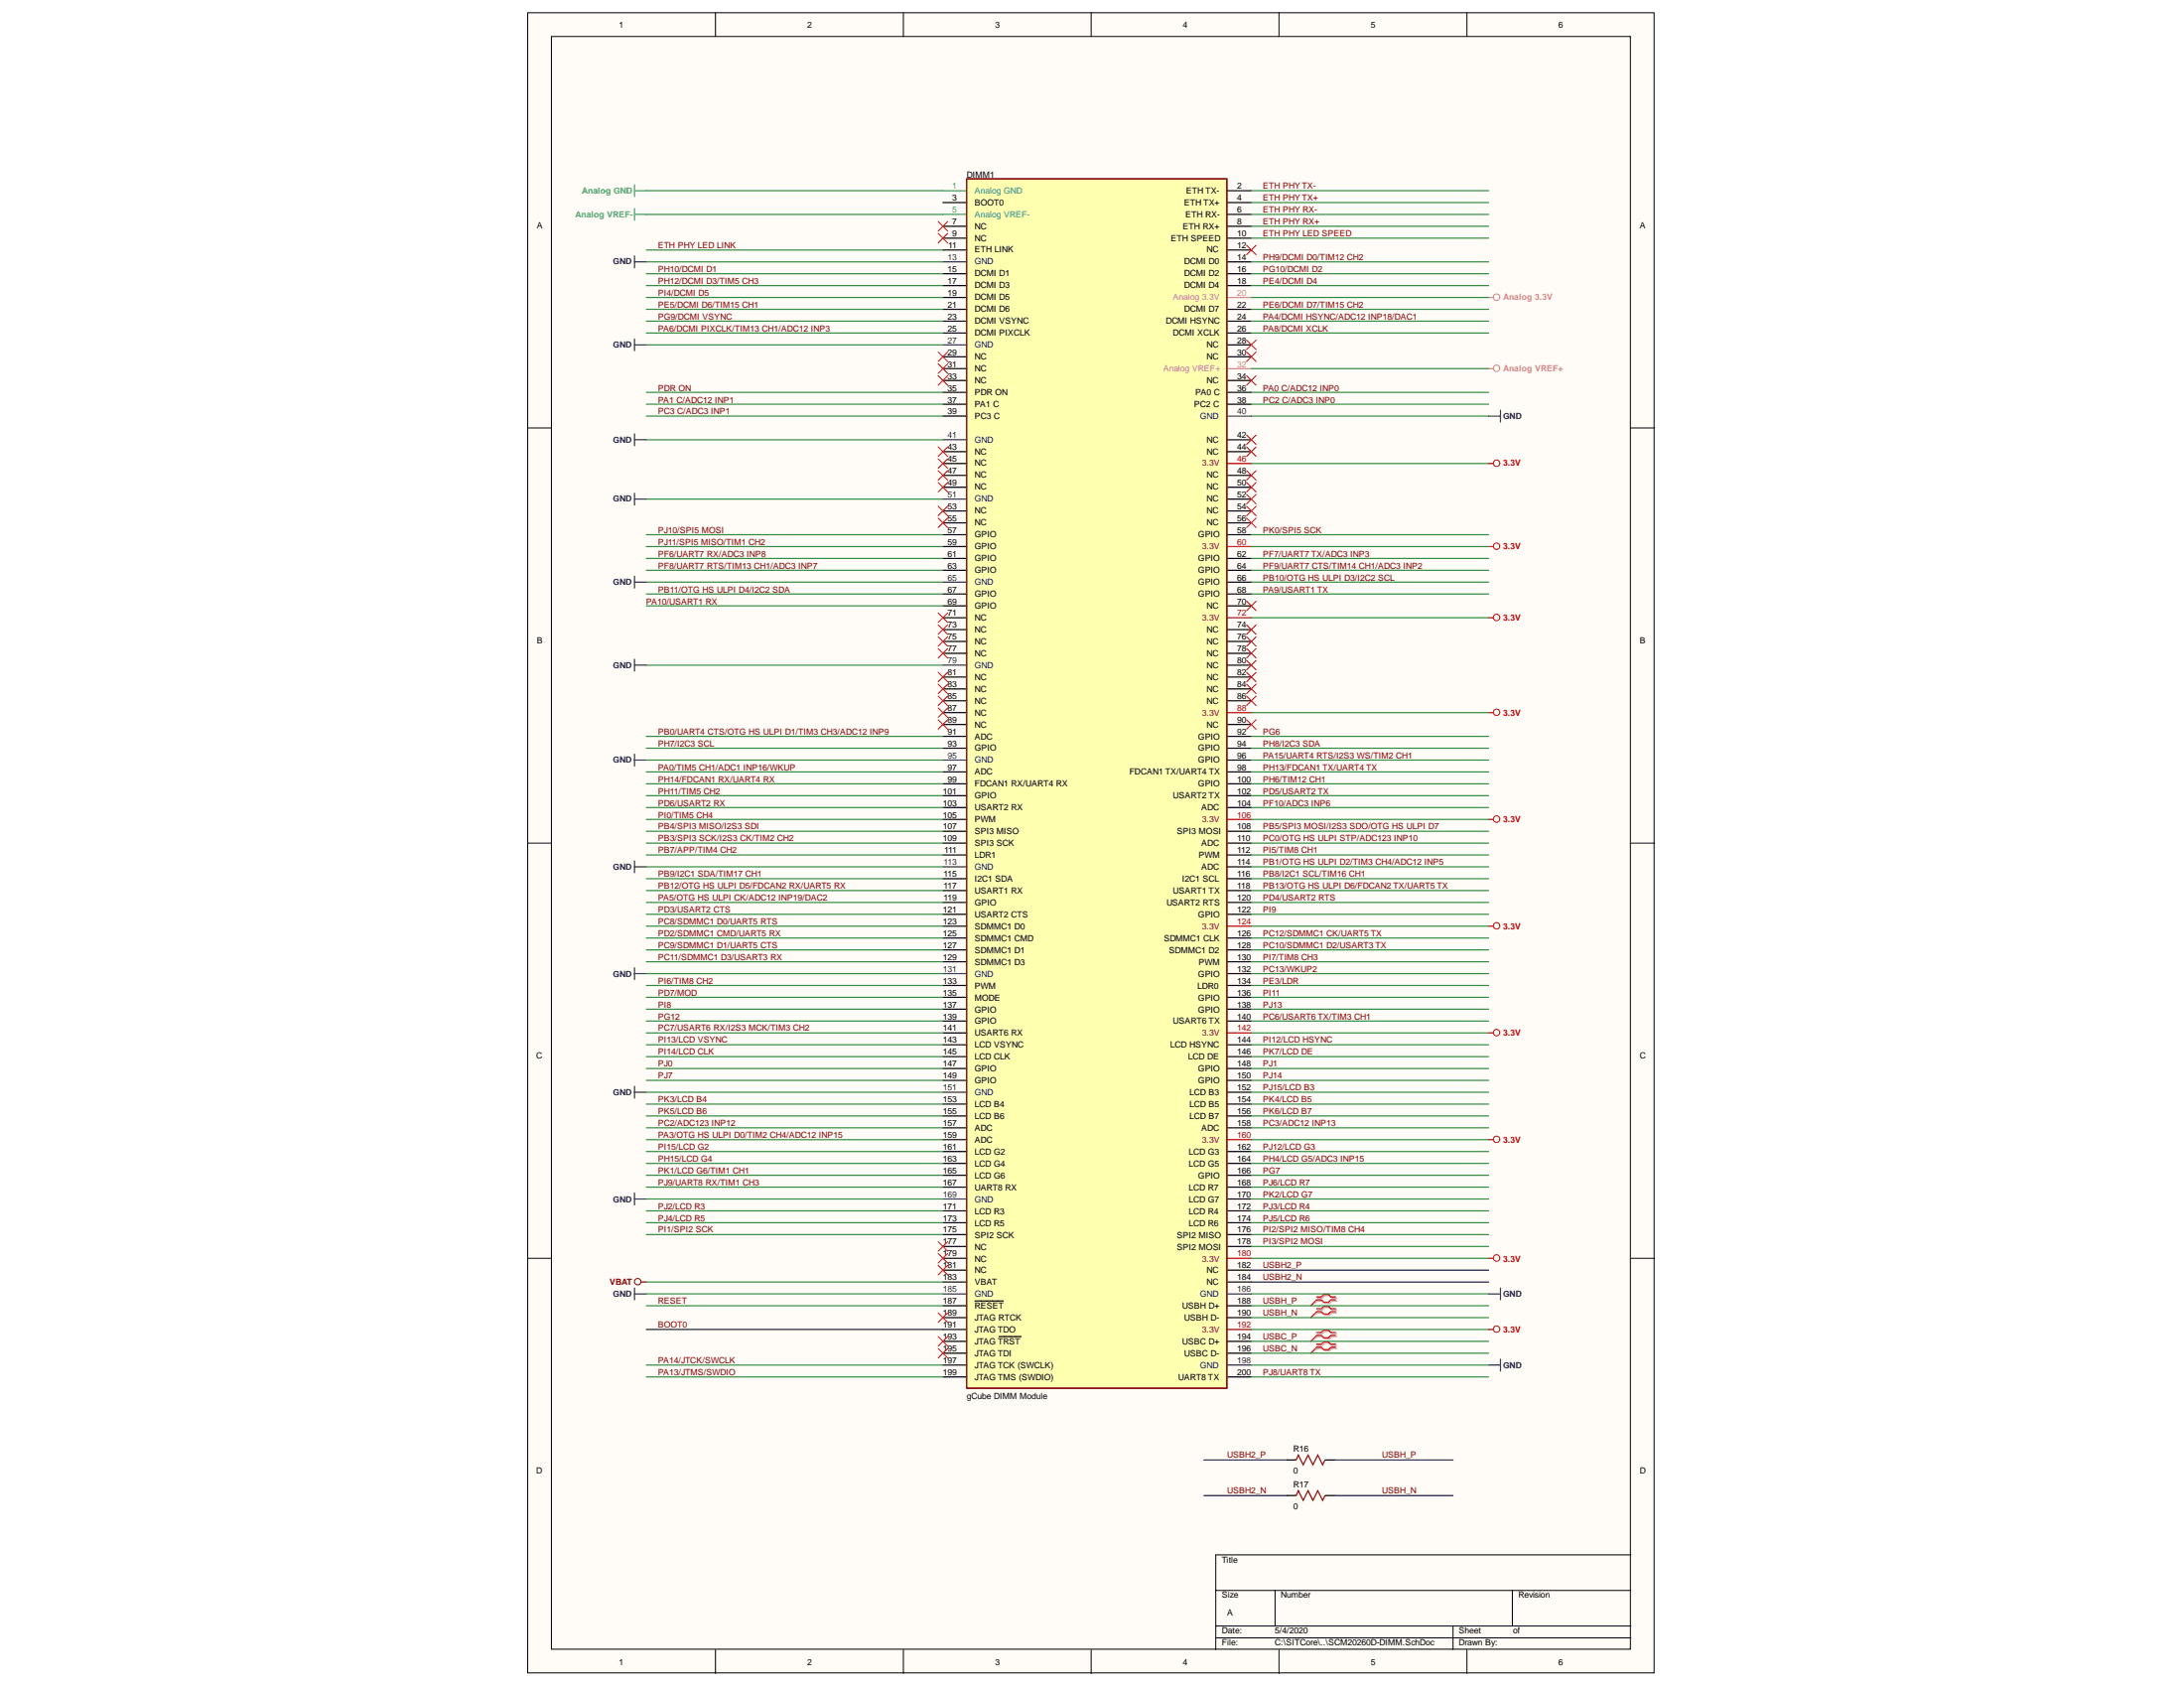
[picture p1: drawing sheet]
<svg xmlns="http://www.w3.org/2000/svg" width="279mm" height="216mm" viewBox="0 0 279 216" stroke-linecap="round" stroke-linejoin="round" font-family="sans-serif">
<g fill="#fffcf8" stroke="#000" stroke-width=".13">
<path d="M67.5 1.6h144.1v212.4h-144.1z"/>
<path d="M70.5 4.7h138.1v206.2h-138.1z"/>
</g>
<g fill="none" stroke="#000" stroke-width=".13">
<path d="M91.5 1.6v3.1M115.6 1.6v3.1M139.6 1.6v3.1M163.6 1.6v3.1M187.7 1.6v3.1M67.5 54.7h3M208.7 54.7h3M67.5 107.8h3M208.7 107.8h3M67.5 160.9h3M208.7 160.9h3M208.7 198.9h-53.2v12.1"/>
<path d="M91.5 211v3M115.6 211v3M139.6 211v3M155.5 203.4h53.2M155.5 208h53.2M155.5 209.5h53.2M163.1 203.4v4.6M163.6 211v3M185.9 208v3M187.7 211v3M193.5 203.4v4.6"/>
</g>
<path d="M123.7 22.9h33.3v154.7h-33.3z" fill="#ffffb0" stroke="#800000" stroke-width=".13"/>
<path d="M81.2 24.4h1.5M81.2 27.4h1.5M81.2 23.6v1.5M81.2 26.7v1.5M120.6 24.4h3.1M120.6 27.4h3.1" fill="none" stroke="#009cca" stroke-width=".15"/>
<g fill="none" stroke="#000" stroke-width=".15">
<path d="M120.6 25.9h3.1M120.6 28.9h3.1M120.6 30.5h3.1M120.6 32h3.1M120.6 35h3.1M120.6 36.5h3.1M120.6 38h3.1M120.6 39.6h3.1M157.1 24.4h3M157.1 25.9h3M157.1 27.4h3M157.1 28.9h3"/>
<path d="M157.1 30.5h3M157.1 32h3M157.1 33.5h3M157.1 35h3M157.1 36.5h3M157.1 39.6h3M120.6 41.1h3.1M120.6 42.6h3.1M120.6 45.6h3.1M120.6 47.1h3.1M120.6 48.7h3.1M120.6 50.2h3.1"/>
<path d="M120.6 51.7h3.1M120.6 53.2h3.1M120.6 57.8h3.1M120.6 59.3h3.1M157.1 41.1h3M157.1 42.6h3M157.1 44.1h3M157.1 45.6h3M157.1 48.7h3M157.1 50.2h3M157.1 51.7h3M157.1 56.3h3"/>
<path d="M157.1 57.8h3M120.6 60.8h3.1M120.6 62.3h3.1M120.6 65.4h3.1M120.6 66.9h3.1M120.6 68.4h3.1M120.6 69.9h3.1M120.6 71.4h3.1M120.6 72.9h3.1M120.6 76h3.1M120.6 77.5h3.1M120.6 79h3.1"/>
<path d="M157.1 60.8h3M157.1 62.3h3M157.1 63.8h3M157.1 65.4h3M157.1 66.9h3M157.1 68.4h3M157.1 71.4h3M157.1 72.9h3M157.1 74.5h3M157.1 76h3M157.1 77.5h3M120.6 80.5h3.1"/>
<path d="M120.6 82h3.1M120.6 83.6h3.1M120.6 86.6h3.1M120.6 88.1h3.1M120.6 89.6h3.1M120.6 91.1h3.1M120.6 92.7h3.1M120.6 94.2h3.1M120.6 95.7h3.1M120.6 98.7h3.1M157.1 80.5h3M157.1 82h3"/>
<path d="M157.1 83.6h3M157.1 85.1h3M157.1 86.6h3M157.1 88.1h3M157.1 89.6h3M157.1 92.7h3M157.1 94.2h3M157.1 95.7h3M157.1 97.2h3M157.1 98.7h3M120.6 100.3h3.1M120.6 101.8h3.1"/>
<path d="M120.6 103.3h3.1M120.6 104.8h3.1M120.6 106.3h3.1M120.6 107.8h3.1M120.6 109.4h3.1M120.6 112.4h3.1M120.6 113.9h3.1M120.6 115.4h3.1M120.6 116.9h3.1M120.6 118.5h3.1M120.6 120h3.1M157.1 100.3h3"/>
<path d="M157.1 101.8h3M157.1 103.3h3M157.1 106.3h3M157.1 107.8h3M157.1 109.4h3M157.1 110.9h3M157.1 112.4h3M157.1 113.9h3M157.1 115.4h3M157.1 116.9h3M157.1 120h3M120.6 121.5h3.1"/>
<path d="M120.6 123h3.1M120.6 126h3.1M120.6 127.6h3.1M120.6 129.1h3.1M120.6 130.6h3.1M120.6 132.1h3.1M120.6 133.6h3.1M120.6 135.1h3.1M120.6 136.7h3.1M120.6 138.2h3.1M157.1 121.5h3M157.1 123h3"/>
<path d="M157.1 124.5h3M157.1 126h3M157.1 127.6h3M157.1 129.1h3M157.1 130.6h3M157.1 133.6h3M157.1 135.1h3M157.1 136.7h3M157.1 138.2h3M157.1 139.7h3M120.6 141.2h3.1M120.6 142.7h3.1"/>
<path d="M120.6 144.3h3.1M120.6 145.8h3.1M120.6 147.3h3.1M120.6 148.8h3.1M120.6 150.3h3.1M120.6 151.8h3.1M120.6 154.9h3.1M120.6 156.4h3.1M120.6 157.9h3.1M120.6 159.4h3.1M157.1 141.2h3M157.1 142.7h3"/>
<path d="M157.1 144.3h3M157.1 147.3h3M157.1 148.8h3M157.1 150.3h3M157.1 151.8h3M157.1 153.4h3M157.1 154.9h3M157.1 156.4h3M157.1 157.9h3M157.1 159.4h3M120.6 160.9h3.1M120.6 162.5h3.1"/>
<path d="M120.6 164h3.1M120.6 167h3.1M120.6 168.5h3.1M120.6 170h3.1M120.6 171.6h3.1M120.6 173.1h3.1M120.6 174.6h3.1M120.6 176.1h3.1M124.7 166.4h3.7M127.8 171h2.8M157.1 162.5h3M157.1 164h3"/>
<path d="M157.1 167h3M157.1 168.5h3M157.1 171.6h3M157.1 173.1h3M157.1 176.1h3M164.6 186.7h1.1M164.6 191.3h1.1M169.6 186.7h1.1M169.6 191.3h1.1"/>
</g>
<g fill="none" stroke="#0000bf" stroke-width=".15">
<path d="M81.2 33.5h1.5M81.2 32.7v1.6M120.6 33.5h3.1M81.2 44.1h1.5M81.2 56.3h1.5M81.2 43.4v1.5M81.2 55.5v1.5M120.6 44.1h3.1M120.6 56.3h3.1M157.1 53.2h3M190.4 53.2h1.6M192 52.5v1.5"/>
<path d="M81.2 63.8h1.5M81.2 74.5h1.5M81.2 63.1v1.5M81.2 73.7v1.5M120.6 63.8h3.1M120.6 74.5h3.1M81.2 85.1h1.5M81.2 97.2h1.5M81.2 84.3v1.5M81.2 96.5v1.5M120.6 85.1h3.1M120.6 97.2h3.1"/>
<path d="M81.2 110.9h1.5M81.2 110.1v1.5M120.6 110.9h3.1M81.2 124.5h1.5M81.2 139.7h1.5M81.2 123.8v1.5M81.2 138.9v1.6M120.6 124.5h3.1M120.6 139.7h3.1M81.2 153.4h1.5M81.2 152.6v1.5M120.6 153.4h3.1"/>
<path d="M81.2 165.5h1.5M81.2 164.7v1.6M120.6 165.5h3.1M157.1 165.5h3M157.1 174.6h3M190.4 165.5h1.6M190.4 174.6h1.6M192 164.7v1.6M192 173.8v1.6"/>
</g>
<path d="M157.1 38h3M190.4 38h.6M157.1 47.1h3M190.4 47.1h.6" fill="none" stroke="#e85dac" stroke-width=".15"/>
<g fill="none" stroke="#bf0000" stroke-width=".15">
<path d="M157.1 59.3h3M190.4 59.3h.6M157.1 69.9h3M157.1 79h3M190.4 69.9h.6M190.4 79h.6M157.1 91.1h3M190.4 91.1h.6M157.1 104.8h3M157.1 118.5h3M190.4 104.8h.6M190.4 118.5h.6"/>
<path d="M157.1 132.1h3M190.4 132.1h.6M157.1 145.8h3M190.4 145.8h.6M157.1 160.9h3M157.1 170h3M190.4 160.9h.6M190.4 170h.6"/>
</g>
<path d="M123.7 22.9h33.3v154.7h-33.3zM82.1 164h.6" fill="none" stroke="#800000" stroke-width=".15"/>
<g fill="none" stroke="#f00" stroke-width=".13">
<path d="M120 28.3l1.2 1.2M120 29.9l1.2 1.2M121.2 28.3l-1.2 1.2M121.2 29.9l-1.2 1.2M159.5 31.4l1.2 1.2M160.7 31.4l-1.2 1.2M120 57.2l1.2 1.2M120 58.7l1.2 1.2M120 48.1l1.2 1.2M120 45l1.2 1.2M120 46.5l1.2 1.3M121.2 57.2l-1.2 1.2"/>
<path d="M121.2 58.7l-1.2 1.2M121.2 48.1l-1.2 1.2M121.2 45l-1.2 1.2M121.2 46.5l-1.2 1.3M159.5 45l1.2 1.2M159.5 48.1l1.2 1.2M159.5 43.5l1.2 1.2M159.5 55.6l1.2 1.3M159.5 57.2l1.2 1.2M160.7 43.5l-1.2 1.2M160.7 45l-1.2 1.2M160.7 48.1l-1.2 1.2"/>
<path d="M160.7 55.6l-1.2 1.3M160.7 57.2l-1.2 1.2M120 78.4l1.2 1.2M120 79.9l1.2 1.2M120 64.7l1.2 1.3M120 66.3l1.2 1.2M120 60.2l1.2 1.2M120 61.7l1.2 1.2M121.2 78.4l-1.2 1.2M121.2 79.9l-1.2 1.2M121.2 64.7l-1.2 1.3M121.2 66.3l-1.2 1.2"/>
<path d="M121.2 60.2l-1.2 1.2M121.2 61.7l-1.2 1.2M159.5 60.2l1.2 1.2M159.5 61.7l1.2 1.2M159.5 63.2l1.2 1.2M159.5 64.7l1.2 1.3M159.5 66.3l1.2 1.2M159.5 76.9l1.2 1.2M159.5 79.9l1.2 1.2M160.7 60.2l-1.2 1.2M160.7 61.7l-1.2 1.2M160.7 63.2l-1.2 1.2"/>
<path d="M160.7 64.7l-1.2 1.3M160.7 66.3l-1.2 1.2M160.7 76.9l-1.2 1.2M160.7 79.9l-1.2 1.2M120 86l1.2 1.2M120 87.5l1.2 1.2M120 89l1.2 1.2M120 90.5l1.2 1.3M120 92.1l1.2 1.2M120 81.4l1.2 1.3M120 83l1.2 1.2M121.2 86l-1.2 1.2"/>
<path d="M121.2 87.5l-1.2 1.2M121.2 89l-1.2 1.2M121.2 90.5l-1.2 1.3M121.2 92.1l-1.2 1.2M121.2 81.4l-1.2 1.3M121.2 83l-1.2 1.2M159.5 81.4l1.2 1.3M159.5 83l1.2 1.2M159.5 84.5l1.2 1.2M159.5 86l1.2 1.2M159.5 87.5l1.2 1.2M159.5 89l1.2 1.2"/>
<path d="M159.5 92.1l1.2 1.2M160.7 81.4l-1.2 1.3M160.7 83l-1.2 1.2M160.7 84.5l-1.2 1.2M160.7 86l-1.2 1.2M160.7 87.5l-1.2 1.2M160.7 89l-1.2 1.2M160.7 92.1l-1.2 1.2M120 158.8l1.2 1.2M121.2 158.8l-1.2 1.2M120 172.5l1.2 1.2M120 171l1.2 1.2"/>
<path d="M120 167.9l1.2 1.2M120 160.3l1.2 1.2M120 161.9l1.2 1.2M121.2 172.5l-1.2 1.2M121.2 171l-1.2 1.2M121.2 167.9l-1.2 1.2M121.2 160.3l-1.2 1.2M121.2 161.9l-1.2 1.2M168.4 166.3l-.7 .7M168.4 167.8l-.7 .7M168.4 170.8l-.7 .8M168.4 172.3l-.7 .8"/>
</g>
<path d="M168.6 166h.6l.3-.3h.6l.3 .3h.6M168.6 166.4h.6l.3 .3h.6l.3-.3h.6M168.6 167.5h.6l.3-.3h.6l.3 .3h.6M168.6 167.9h.6l.3 .3h.6l.3-.3h.6M168.6 170.6h.6l.3-.3h.6l.3 .3h.6M168.6 171h.6l.3 .3h.6l.3-.3h.6M168.6 172.1h.6l.3-.3h.6l.3 .3h.6M168.6 172.5h.6l.3 .3h.6l.3-.3h.6" fill="none" stroke="#d0a19e" stroke-width=".15"/>
<path d="M168.6 166.4l-.9 .6M168.6 167.9l-.9 .6M168.6 171l-.9 .6M168.6 172.5l-.9 .6" fill="none" stroke="#d0a19e" stroke-width=".13"/>
<path d="M168.4 165.9h.6l.3-.3h.7l.3 .3h.6M168.4 166.3h.6l.3 .3h.7l.3-.3h.6M168.4 167.4h.6l.3-.3h.7l.3 .3h.6M168.4 167.8h.6l.3 .3h.7l.3-.3h.6M168.4 170.4h.6l.3-.3h.7l.3 .3h.6M168.4 170.8h.6l.3 .3h.7l.3-.3h.6M168.4 171.9h.6l.3-.3h.7l.3 .3h.6M168.4 172.3h.6l.3 .3h.7l.3-.3h.6" fill="none" stroke="#f00" stroke-width=".15"/>
<g fill="none" stroke="#bf0000" stroke-width=".13">
<circle cx="191.5" cy="59.2" r=".41"/>
<circle cx="191.5" cy="79" r=".41"/>
<circle cx="191.5" cy="69.9" r=".41"/>
<circle cx="191.5" cy="91.1" r=".41"/>
<circle cx="191.5" cy="104.8" r=".41"/>
<circle cx="191.5" cy="118.4" r=".41"/>
<circle cx="191.5" cy="132.1" r=".41"/>
<circle cx="191.5" cy="145.7" r=".41"/>
<circle cx="191.5" cy="160.9" r=".41"/>
<circle cx="191.5" cy="170" r=".41"/>
</g>
<g fill="none" stroke="#e85dac" stroke-width=".13">
<circle cx="191.5" cy="38" r=".41"/>
<circle cx="191.5" cy="47.1" r=".41"/>
</g>
<circle cx="81.6" cy="163.9" r=".41" fill="none" stroke="#800000" stroke-width=".13"/>
<g fill="none" stroke="#318b40" stroke-width=".15">
<path d="M82.7 39.6h37.9M82.7 38h37.9M82.7 36.5h37.9M82.7 35h37.9M82.7 33.5h37.9M82.7 32h37.9M82.7 27.4h37.9M82.7 24.4h37.9M160.1 39.6h30.3M160.1 38h30.3M160.1 36.5h30.3M160.1 35h30.3"/>
<path d="M160.1 33.5h30.3M160.1 27.4h30.3M160.1 24.4h30.3M160.1 30.5h30.3M160.1 28.9h30.3M160.1 25.9h30.3M82.7 56.3h37.9M82.7 53.2h37.9M82.7 51.7h37.9M82.7 50.2h37.9M82.7 44.1h37.9M82.7 42.6h37.9"/>
<path d="M82.7 41.1h37.9M160.1 53.2h30.3M160.1 51.7h30.3M160.1 50.2h30.3M160.1 42.6h30.3M160.1 41.1h30.3M160.1 59.3h30.3M160.1 47.1h30.3M82.7 77.5h37.9M82.7 76h37.9M82.7 74.5h37.9M82.7 72.9h37.9"/>
<path d="M82.7 71.4h37.9M82.7 69.9h37.9M82.7 68.4h37.9M82.7 63.8h37.9M160.1 76h30.3M160.1 74.5h30.3M160.1 72.9h30.3M160.1 71.4h30.3M160.1 69.9h30.3M160.1 68.4h30.3M160.1 79h30.3M82.7 98.7h37.9"/>
<path d="M82.7 97.2h37.9M82.7 95.7h37.9M82.7 94.2h37.9M82.7 85.1h37.9M160.1 98.7h30.3M160.1 97.2h30.3M160.1 95.7h30.3M160.1 94.2h30.3M160.1 91.1h30.3M82.7 120h37.9M82.7 118.5h37.9M82.7 116.9h37.9"/>
<path d="M82.7 115.4h37.9M82.7 113.9h37.9M82.7 112.4h37.9M82.7 110.9h37.9M82.7 109.4h37.9M82.7 107.8h37.9M82.7 106.3h37.9M82.7 104.8h37.9M82.7 103.3h37.9M82.7 101.8h37.9M82.7 100.3h37.9M160.1 120h30.3"/>
<path d="M160.1 118.5h30.3M160.1 116.9h30.3M160.1 115.4h30.3M160.1 113.9h30.3M160.1 112.4h30.3M160.1 110.9h30.3M160.1 109.4h30.3M160.1 107.8h30.3M160.1 106.3h30.3M160.1 104.8h30.3M160.1 103.3h30.3M160.1 101.8h30.3"/>
<path d="M160.1 100.3h30.3M82.7 139.7h37.9M82.7 138.2h37.9M82.7 136.7h37.9M82.7 135.1h37.9M82.7 133.6h37.9M82.7 132.1h37.9M82.7 130.6h37.9M82.7 129.1h37.9M82.7 127.6h37.9M82.7 126h37.9M82.7 124.5h37.9"/>
<path d="M82.7 123h37.9M82.7 121.5h37.9M160.1 139.7h30.3M160.1 138.2h30.3M160.1 136.7h30.3M160.1 135.1h30.3M160.1 133.6h30.3M160.1 132.1h30.3M160.1 130.6h30.3M160.1 129.1h30.3M160.1 127.6h30.3M160.1 126h30.3"/>
<path d="M160.1 124.5h30.3M160.1 123h30.3M160.1 121.5h30.3M82.7 157.9h37.9M82.7 156.4h37.9M82.7 154.9h37.9M82.7 153.4h37.9M82.7 151.8h37.9M82.7 150.3h37.9M82.7 148.8h37.9M82.7 147.3h37.9M82.7 145.8h37.9"/>
<path d="M82.7 144.3h37.9M82.7 142.7h37.9M82.7 141.2h37.9M160.1 157.9h30.3M160.1 156.4h30.3M160.1 154.9h30.3M160.1 153.4h30.3M160.1 151.8h30.3M160.1 150.3h30.3M160.1 148.8h30.3M160.1 147.3h30.3M160.1 145.8h30.3"/>
<path d="M160.1 144.3h30.3M160.1 142.7h30.3M160.1 141.2h30.3M160.1 159.4h30.3M82.7 176.1h37.9M82.7 174.6h37.9M82.7 167h37.9M82.7 165.5h37.9M82.7 164h37.9M160.1 176.1h30.3M160.1 174.6h30.3M160.1 167h30.3"/>
<path d="M160.1 165.5h30.3M160.1 173.1h30.3M160.1 171.6h30.3M160.1 170h30.3M160.1 168.5h30.3M160.1 160.9h30.3"/>
</g>
<path d="M82.7 170h37.9M160.1 164h30.3M160.1 162.5h30.3M154 191.3h10.6M154 186.7h10.6M170.7 191.3h15.2M170.7 186.7h15.2" fill="none" stroke="#000080" stroke-width=".15"/>
<path d="M165.6 186.7h.2l.3-.6 .6 1.3 .6-1.3 .7 1.3 .6-1.3 .6 1.3 .3-.7M165.6 191.3h.2l.3-.6 .6 1.2 .6-1.2 .7 1.2 .6-1.2 .6 1.2 .3-.6" fill="none" stroke="#980000" stroke-width=".15"/>
<g font-size="1.1">
<text x="79.2" y="3.6">1</text>
<text x="103.3" y="3.6">2</text>
<text x="127.3" y="3.6">3</text>
<text x="151.3" y="3.6">4</text>
<text x="175.4" y="3.6">5</text>
<text x="199.4" y="3.6">6</text>
<text x="123.7" y="22.7">DIMM1</text>
<text x="68.7" y="29.2">A</text>
<text x="121.8" y="25.7">3</text>
<text x="121.8" y="28.7">7</text>
<text x="124.7" y="26.3">BOOT0</text>
<text x="124.7" y="29.4">NC</text>
<text x="151.3" y="29.4">ETH RX+</text>
<text x="151.5" y="26.3">ETH TX+</text>
<text x="151.7" y="27.8">ETH RX-</text>
<text x="151.8" y="24.8">ETH TX-</text>
<text x="158.3" y="24.2">2</text>
<text x="158.3" y="25.7">4</text>
<text x="158.3" y="27.2">6</text>
<text x="158.3" y="28.7">8</text>
<text x="209.8" y="29.2">A</text>
<text x="121.2" y="34.8">15</text>
<text x="121.3" y="31.7">11</text>
<text x="121.8" y="30.2">9</text>
<text x="124.7" y="30.9">NC</text>
<text x="124.7" y="32.3">ETH LINK</text>
<text x="124.7" y="35.4">DCMI D1</text>
<text x="149.8" y="30.9">ETH SPEED</text>
<text x="151.5" y="33.8">DCMI D0</text>
<text x="151.5" y="35.4">DCMI D2</text>
<text x="154.4" y="32.3">NC</text>
<text x="158.3" y="30.2">10</text>
<text x="158.3" y="31.7">12</text>
<text x="158.3" y="33.2">14</text>
<text x="158.3" y="34.8">16</text>
<text x="121.2" y="36.3">17</text>
<text x="121.2" y="37.8">19</text>
<text x="121.2" y="39.3">21</text>
<text x="121.2" y="40.9">23</text>
<text x="124.7" y="36.9">DCMI D3</text>
<text x="124.7" y="38.4">DCMI D5</text>
<text x="124.7" y="39.9">DCMI D6</text>
<text x="124.7" y="41.4">DCMI VSYNC</text>
<text x="149.1" y="41.4">DCMI HSYNC</text>
<text x="151.5" y="36.9">DCMI D4</text>
<text x="151.5" y="39.9">DCMI D7</text>
<text x="158.3" y="36.3">18</text>
<text x="158.3" y="39.3">22</text>
<text x="158.3" y="40.9">24</text>
<text x="121.2" y="42.4">25</text>
<text x="121.2" y="45.4">29</text>
<text x="121.2" y="46.9">31</text>
<text x="124.7" y="43">DCMI PIXCLK</text>
<text x="124.7" y="46">NC</text>
<text x="124.7" y="47.5">NC</text>
<text x="150.1" y="43">DCMI XCLK</text>
<text x="154.4" y="44.5">NC</text>
<text x="154.4" y="46">NC</text>
<text x="158.3" y="42.4">26</text>
<text x="158.3" y="43.9">28</text>
<text x="158.3" y="45.4">30</text>
<text x="121.2" y="48.5">33</text>
<text x="121.2" y="50">35</text>
<text x="121.2" y="51.5">37</text>
<text x="121.2" y="52.9">39</text>
<text x="124.7" y="49.1">NC</text>
<text x="124.7" y="50.6">PDR ON</text>
<text x="124.7" y="52.1">PA1 C</text>
<text x="124.7" y="53.6">PC3 C</text>
<text x="152.8" y="52.1">PC2 C</text>
<text x="152.9" y="50.6">PA0 C</text>
<text x="154.4" y="49.1">NC</text>
<text x="158.3" y="48.5">34</text>
<text x="158.3" y="50">36</text>
<text x="158.3" y="51.5">38</text>
<text x="121.2" y="57.5">43</text>
<text x="121.2" y="59">45</text>
<text x="124.7" y="58.1">NC</text>
<text x="124.7" y="59.6">NC</text>
<text x="154.4" y="56.7">NC</text>
<text x="154.4" y="58.1">NC</text>
<text x="158.3" y="56">42</text>
<text x="158.3" y="57.5">44</text>
<text x="121.2" y="60.6">47</text>
<text x="121.2" y="62.1">49</text>
<text x="121.2" y="65.1">53</text>
<text x="124.7" y="61.1">NC</text>
<text x="124.7" y="62.7">NC</text>
<text x="124.7" y="65.7">NC</text>
<text x="154.4" y="61.1">NC</text>
<text x="154.4" y="62.7">NC</text>
<text x="154.4" y="64.2">NC</text>
<text x="154.4" y="65.7">NC</text>
<text x="158.3" y="60.6">48</text>
<text x="158.3" y="62.1">50</text>
<text x="158.3" y="63.6">52</text>
<text x="158.3" y="65.1">54</text>
<text x="121.2" y="66.6">55</text>
<text x="121.2" y="68.2">57</text>
<text x="121.2" y="69.7">59</text>
<text x="121.2" y="71.2">61</text>
<text x="124.7" y="67.2">NC</text>
<text x="124.7" y="68.8">GPIO</text>
<text x="124.7" y="70.3">GPIO</text>
<text x="124.7" y="71.8">GPIO</text>
<text x="153.3" y="68.8">GPIO</text>
<text x="153.3" y="71.8">GPIO</text>
<text x="154.4" y="67.2">NC</text>
<text x="158.3" y="66.6">56</text>
<text x="158.3" y="68.2">58</text>
<text x="158.3" y="71.2">62</text>
<text x="121.2" y="72.7">63</text>
<text x="121.2" y="75.8">67</text>
<text x="121.2" y="77.3">69</text>
<text x="124.7" y="73.3">GPIO</text>
<text x="124.7" y="76.4">GPIO</text>
<text x="124.7" y="77.9">GPIO</text>
<text x="153.3" y="73.3">GPIO</text>
<text x="153.3" y="74.8">GPIO</text>
<text x="153.3" y="76.4">GPIO</text>
<text x="154.4" y="77.9">NC</text>
<text x="158.3" y="72.7">64</text>
<text x="158.3" y="74.3">66</text>
<text x="158.3" y="75.8">68</text>
<text x="158.3" y="77.3">70</text>
<text x="68.7" y="82.3">B</text>
<text x="121.2" y="78.7">71</text>
<text x="121.2" y="80.3">73</text>
<text x="121.2" y="81.8">75</text>
<text x="121.2" y="83.3">77</text>
<text x="124.7" y="79.4">NC</text>
<text x="124.7" y="80.9">NC</text>
<text x="124.7" y="82.5">NC</text>
<text x="124.7" y="84">NC</text>
<text x="154.4" y="80.9">NC</text>
<text x="154.4" y="82.5">NC</text>
<text x="154.4" y="84">NC</text>
<text x="158.3" y="80.3">74</text>
<text x="158.3" y="81.8">76</text>
<text x="158.3" y="83.3">78</text>
<text x="209.8" y="82.3">B</text>
<text x="121.2" y="86.3">81</text>
<text x="121.2" y="87.9">83</text>
<text x="121.2" y="89.4">85</text>
<text x="124.7" y="86.9">NC</text>
<text x="124.7" y="88.5">NC</text>
<text x="124.7" y="90">NC</text>
<text x="154.4" y="85.4">NC</text>
<text x="154.4" y="86.9">NC</text>
<text x="154.4" y="88.5">NC</text>
<text x="154.4" y="90">NC</text>
<text x="158.3" y="84.8">80</text>
<text x="158.3" y="86.3">82</text>
<text x="158.3" y="87.9">84</text>
<text x="158.3" y="89.4">86</text>
<text x="121.2" y="90.9">87</text>
<text x="121.2" y="92.4">89</text>
<text x="121.2" y="94">91</text>
<text x="121.2" y="95.5">93</text>
<text x="124.7" y="91.5">NC</text>
<text x="124.7" y="93">NC</text>
<text x="124.7" y="94.6">ADC</text>
<text x="153.3" y="94.6">GPIO</text>
<text x="154.4" y="93">NC</text>
<text x="158.3" y="92.4">90</text>
<text x="158.3" y="94">92</text>
<text x="158.3" y="95.5">94</text>
<text x="120.6" y="101.6">101</text>
<text x="121.2" y="98.5">97</text>
<text x="121.2" y="100">99</text>
<text x="124.7" y="96.1">GPIO</text>
<text x="124.7" y="99.1">ADC</text>
<text x="124.7" y="100.6">FDCAN1 RX/UART4 RX</text>
<text x="144.5" y="99.1">FDCAN1 TX/UART4 TX</text>
<text x="153.3" y="96.1">GPIO</text>
<text x="153.3" y="97.6">GPIO</text>
<text x="153.3" y="100.6">GPIO</text>
<text x="158.3" y="97">96</text>
<text x="158.3" y="98.5">98</text>
<text x="158.3" y="100">100</text>
<text x="158.3" y="101.6">102</text>
<text x="120.6" y="103.1">103</text>
<text x="120.6" y="104.6">105</text>
<text x="120.6" y="106.1">107</text>
<text x="120.6" y="107.6">109</text>
<text x="124.7" y="102.2">GPIO</text>
<text x="124.7" y="103.7">USART2 RX</text>
<text x="124.7" y="105.2">PWM</text>
<text x="124.7" y="106.7">SPI3 MISO</text>
<text x="150.1" y="102.2">USART2 TX</text>
<text x="150.6" y="106.7">SPI3 MOSI</text>
<text x="153.7" y="103.7">ADC</text>
<text x="158.3" y="103.1">104</text>
<text x="158.3" y="106.1">108</text>
<text x="158.3" y="107.6">110</text>
<text x="120.7" y="112.1">115</text>
<text x="120.7" y="113.7">117</text>
<text x="120.8" y="109.1">111</text>
<text x="124.7" y="108.3">SPI3 SCK</text>
<text x="124.7" y="109.8">LDR1</text>
<text x="124.7" y="112.7">I2C1 SDA</text>
<text x="151.3" y="112.7">I2C1 SCL</text>
<text x="153.4" y="109.8">PWM</text>
<text x="153.7" y="108.3">ADC</text>
<text x="153.7" y="111.2">ADC</text>
<text x="158.3" y="109.1">112</text>
<text x="158.3" y="110.6">114</text>
<text x="158.3" y="112.1">116</text>
<text x="158.3" y="113.7">118</text>
<text x="120.6" y="116.7">121</text>
<text x="120.6" y="118.2">123</text>
<text x="120.6" y="119.8">125</text>
<text x="120.7" y="115.2">119</text>
<text x="124.7" y="114.3">USART1 RX</text>
<text x="124.7" y="115.8">GPIO</text>
<text x="124.7" y="117.3">USART2 CTS</text>
<text x="124.7" y="118.8">SDMMC1 D0</text>
<text x="149.2" y="115.8">USART2 RTS</text>
<text x="150.1" y="114.3">USART1 TX</text>
<text x="153.3" y="117.3">GPIO</text>
<text x="158.3" y="115.2">120</text>
<text x="158.3" y="116.7">122</text>
<text x="158.3" y="119.8">126</text>
<text x="120.6" y="121.3">127</text>
<text x="120.6" y="122.8">129</text>
<text x="120.6" y="125.8">133</text>
<text x="124.7" y="120.3">SDMMC1 CMD</text>
<text x="124.7" y="121.9">SDMMC1 D1</text>
<text x="124.7" y="123.4">SDMMC1 D3</text>
<text x="148.9" y="120.3">SDMMC1 CLK</text>
<text x="149.6" y="121.9">SDMMC1 D2</text>
<text x="153.3" y="124.9">GPIO</text>
<text x="153.4" y="123.4">PWM</text>
<text x="158.3" y="121.3">128</text>
<text x="158.3" y="122.8">130</text>
<text x="158.3" y="124.3">132</text>
<text x="158.3" y="125.8">134</text>
<text x="120.6" y="127.4">135</text>
<text x="120.6" y="128.9">137</text>
<text x="120.6" y="130.4">139</text>
<text x="120.6" y="131.8">141</text>
<text x="124.7" y="126.4">PWM</text>
<text x="124.7" y="128">MODE</text>
<text x="124.7" y="129.5">GPIO</text>
<text x="124.7" y="131">GPIO</text>
<text x="150.1" y="131">USART6 TX</text>
<text x="153.2" y="126.4">LDR0</text>
<text x="153.3" y="128">GPIO</text>
<text x="153.3" y="129.5">GPIO</text>
<text x="158.3" y="127.4">136</text>
<text x="158.3" y="128.9">138</text>
<text x="158.3" y="130.4">140</text>
<text x="68.6" y="135.4">C</text>
<text x="120.6" y="133.4">143</text>
<text x="120.6" y="134.9">145</text>
<text x="120.6" y="136.4">147</text>
<text x="120.6" y="137.9">149</text>
<text x="124.7" y="132.5">USART6 RX</text>
<text x="124.7" y="134">LCD VSYNC</text>
<text x="124.7" y="135.6">LCD CLK</text>
<text x="124.7" y="137">GPIO</text>
<text x="149.7" y="134">LCD HSYNC</text>
<text x="152" y="135.6">LCD DE</text>
<text x="153.3" y="137">GPIO</text>
<text x="158.3" y="133.4">144</text>
<text x="158.3" y="134.9">146</text>
<text x="158.3" y="136.4">148</text>
<text x="158.3" y="137.9">150</text>
<text x="209.8" y="135.4">C</text>
<text x="120.6" y="141">153</text>
<text x="120.6" y="142.5">155</text>
<text x="124.7" y="138.5">GPIO</text>
<text x="124.7" y="141.6">LCD B4</text>
<text x="124.7" y="143.1">LCD B6</text>
<text x="152.2" y="140">LCD B3</text>
<text x="152.2" y="141.6">LCD B5</text>
<text x="152.2" y="143.1">LCD B7</text>
<text x="153.3" y="138.5">GPIO</text>
<text x="158.3" y="139.5">152</text>
<text x="158.3" y="141">154</text>
<text x="158.3" y="142.5">156</text>
<text x="120.6" y="144">157</text>
<text x="120.6" y="145.5">159</text>
<text x="120.6" y="147.1">161</text>
<text x="120.6" y="148.6">163</text>
<text x="124.7" y="144.6">ADC</text>
<text x="124.7" y="146.1">ADC</text>
<text x="124.7" y="147.7">LCD G2</text>
<text x="124.7" y="149.2">LCD G4</text>
<text x="152.1" y="147.7">LCD G3</text>
<text x="152.1" y="149.2">LCD G5</text>
<text x="153.7" y="144.6">ADC</text>
<text x="158.3" y="144">158</text>
<text x="158.3" y="147.1">162</text>
<text x="158.3" y="148.6">164</text>
<text x="120.6" y="150.1">165</text>
<text x="120.6" y="151.6">167</text>
<text x="120.6" y="154.7">171</text>
<text x="124.7" y="150.7">LCD G6</text>
<text x="124.7" y="152.2">UART8 RX</text>
<text x="124.7" y="155.3">LCD R3</text>
<text x="152.1" y="152.2">LCD R7</text>
<text x="152.1" y="153.7">LCD G7</text>
<text x="152.1" y="155.3">LCD R4</text>
<text x="153.3" y="150.7">GPIO</text>
<text x="158.3" y="150.1">166</text>
<text x="158.3" y="151.6">168</text>
<text x="158.3" y="153.2">170</text>
<text x="158.3" y="154.7">172</text>
<text x="120.6" y="156.2">173</text>
<text x="120.6" y="157.6">175</text>
<text x="120.6" y="159.2">177</text>
<text x="120.6" y="160.7">179</text>
<text x="124.7" y="156.8">LCD R5</text>
<text x="124.7" y="158.3">SPI2 SCK</text>
<text x="124.7" y="159.8">NC</text>
<text x="124.7" y="161.4">NC</text>
<text x="150.6" y="158.3">SPI2 MISO</text>
<text x="150.6" y="159.8">SPI2 MOSI</text>
<text x="152.1" y="156.8">LCD R6</text>
<text x="158.3" y="156.2">174</text>
<text x="158.3" y="157.6">176</text>
<text x="158.3" y="159.2">178</text>
<text x="120.6" y="162.2">181</text>
<text x="120.6" y="163.7">183</text>
<text x="120.6" y="166.8">187</text>
<text x="124.7" y="162.8">NC</text>
<text x="124.7" y="164.3">VBAT</text>
<text x="124.7" y="167.4">RESET</text>
<text x="151.3" y="167.4">USBH D+</text>
<text x="154.4" y="162.8">NC</text>
<text x="154.4" y="164.3">NC</text>
<text x="158.3" y="162.2">182</text>
<text x="158.3" y="163.7">184</text>
<text x="158.3" y="166.8">188</text>
<text x="120.6" y="168.3">189</text>
<text x="120.6" y="169.8">191</text>
<text x="120.6" y="171.3">193</text>
<text x="120.6" y="172.9">195</text>
<text x="124.7" y="168.9">JTAG RTCK</text>
<text x="124.7" y="170.4">JTAG TDO</text>
<text x="124.7" y="171.9">JTAG TRST</text>
<text x="124.7" y="173.5">JTAG TDI</text>
<text x="151.3" y="171.9">USBC D+</text>
<text x="151.5" y="168.9">USBH D-</text>
<text x="151.5" y="173.5">USBC D-</text>
<text x="158.3" y="168.3">190</text>
<text x="158.3" y="171.3">194</text>
<text x="158.3" y="172.9">196</text>
<text x="120.6" y="174.4">197</text>
<text x="120.6" y="175.9">199</text>
<text x="123.7" y="178.9">gCube DIMM Module</text>
<text x="124.7" y="175">JTAG TCK (SWCLK)</text>
<text x="124.7" y="176.5">JTAG TMS (SWDIO)</text>
<text x="150.7" y="176.5">UART8 TX</text>
<text x="158.3" y="175.9">200</text>
<text x="165.5" y="185.7">R16</text>
<text x="68.6" y="188.5">D</text>
<text x="165.5" y="188.5">0</text>
<text x="165.5" y="190.3">R17</text>
<text x="209.8" y="188.5">D</text>
<text x="165.5" y="193.1">0</text>
<text x="156.3" y="199.8">Title</text>
<text x="156.3" y="204.4">Size</text>
<text x="156.3" y="209">Date:</text>
<text x="157" y="206.7">A</text>
<text x="163.1" y="209">5/4/2020</text>
<text x="163.9" y="204.4">Number</text>
<text x="186.6" y="209">Sheet</text>
<text x="193.6" y="209">of</text>
<text x="194.2" y="204.4">Revision</text>
<text x="79.2" y="212.9">1</text>
<text x="103.3" y="212.9">2</text>
<text x="127.3" y="212.9">3</text>
<text x="151.3" y="212.9">4</text>
<text x="156.3" y="210.5">File:</text>
<text x="163.1" y="210.5">C:\SITCore\..\SCM20260D-DIMM.SchDoc</text>
<text x="175.4" y="212.9">5</text>
<text x="186.6" y="210.5">Drawn By:</text>
<text x="199.4" y="212.9">6</text>
</g>
<g font-size="1.1" fill="#009cca">
<text x="73.6" y="27.8">Analog VREF-</text>
<text x="74.4" y="24.8">Analog GND</text>
<text x="121.8" y="24.2">1</text>
<text x="121.8" y="27.2">5</text>
<text x="124.7" y="24.8">Analog GND</text>
<text x="124.7" y="27.8">Analog VREF-</text>
</g>
<g font-size="1.1" fill="#800000">
<text x="161.6" y="24.2">ETH PHY TX-</text>
<text x="161.6" y="25.7">ETH PHY TX+</text>
<text x="161.6" y="28.7">ETH PHY RX+</text>
<text x="161.6" y="27.2">ETH PHY RX-</text>
<text x="84.2" y="34.8">PH10/DCMI D1</text>
<text x="84.2" y="31.7">ETH PHY LED LINK</text>
<text x="161.6" y="34.8">PG10/DCMI D2</text>
<text x="161.6" y="33.2">PH9/DCMI D0/TIM12 CH2</text>
<text x="161.6" y="30.2">ETH PHY LED SPEED</text>
<text x="84.2" y="39.3">PE5/DCMI D6/TIM15 CH1</text>
<text x="84.2" y="40.9">PG9/DCMI VSYNC</text>
<text x="84.2" y="36.3">PH12/DCMI D3/TIM5 CH3</text>
<text x="84.2" y="37.8">PI4/DCMI D5</text>
<text x="161.6" y="40.9">PA4/DCMI HSYNC/ADC12 INP18/DAC1</text>
<text x="161.6" y="36.3">PE4/DCMI D4</text>
<text x="161.6" y="39.3">PE6/DCMI D7/TIM15 CH2</text>
<text x="84.2" y="42.4">PA6/DCMI PIXCLK/TIM13 CH1/ADC12 INP3</text>
<text x="161.6" y="42.4">PA8/DCMI XCLK</text>
<text x="84.2" y="51.5">PA1 C/ADC12 INP1</text>
<text x="84.2" y="52.9">PC3 C/ADC3 INP1</text>
<text x="84.2" y="50">PDR ON</text>
<text x="161.6" y="50">PA0 C/ADC12 INP0</text>
<text x="161.6" y="51.5">PC2 C/ADC3 INP0</text>
<text x="84.2" y="68.2">PJ10/SPI5 MOSI</text>
<text x="84.2" y="69.7">PJ11/SPI5 MISO/TIM1 CH2</text>
<text x="84.2" y="71.2">PF6/UART7 RX/ADC3 INP8</text>
<text x="161.6" y="68.2">PK0/SPI5 SCK</text>
<text x="161.6" y="71.2">PF7/UART7 TX/ADC3 INP3</text>
<text x="82.6" y="77.3">PA10/USART1 RX</text>
<text x="84.2" y="72.7">PF8/UART7 RTS/TIM13 CH1/ADC3 INP7</text>
<text x="84.2" y="75.8">PB11/OTG HS ULPI D4/I2C2 SDA</text>
<text x="161.6" y="75.8">PA9/USART1 TX</text>
<text x="161.6" y="72.7">PF9/UART7 CTS/TIM14 CH1/ADC3 INP2</text>
<text x="161.6" y="74.3">PB10/OTG HS ULPI D3/I2C2 SCL</text>
<text x="84.2" y="94">PB0/UART4 CTS/OTG HS ULPI D1/TIM3 CH3/ADC12 INP9</text>
<text x="84.2" y="95.5">PH7/I2C3 SCL</text>
<text x="161.6" y="95.5">PH8/I2C3 SDA</text>
<text x="161.6" y="94">PG6</text>
<text x="84.2" y="100">PH14/FDCAN1 RX/UART4 RX</text>
<text x="84.2" y="98.5">PA0/TIM5 CH1/ADC1 INP16/WKUP</text>
<text x="84.2" y="101.6">PH11/TIM5 CH2</text>
<text x="161.6" y="98.5">PH13/FDCAN1 TX/UART4 TX</text>
<text x="161.6" y="101.6">PD5/USART2 TX</text>
<text x="161.6" y="100">PH6/TIM12 CH1</text>
<text x="161.6" y="97">PA15/UART4 RTS/I2S3 WS/TIM2 CH1</text>
<text x="84.2" y="103.1">PD6/USART2 RX</text>
<text x="84.2" y="107.6">PB3/SPI3 SCK/I2S3 CK/TIM2 CH2</text>
<text x="84.2" y="106.1">PB4/SPI3 MISO/I2S3 SDI</text>
<text x="84.2" y="104.6">PI0/TIM5 CH4</text>
<text x="161.6" y="106.1">PB5/SPI3 MOSI/I2S3 SDO/OTG HS ULPI D7</text>
<text x="161.6" y="107.6">PC0/OTG HS ULPI STP/ADC123 INP10</text>
<text x="161.6" y="103.1">PF10/ADC3 INP6</text>
<text x="84.2" y="112.1">PB9/I2C1 SDA/TIM17 CH1</text>
<text x="84.2" y="113.7">PB12/OTG HS ULPI D5/FDCAN2 RX/UART5 RX</text>
<text x="84.2" y="109.1">PB7/APP/TIM4 CH2</text>
<text x="161.6" y="112.1">PB8/I2C1 SCL/TIM16 CH1</text>
<text x="161.6" y="109.1">PI5/TIM8 CH1</text>
<text x="161.6" y="110.6">PB1/OTG HS ULPI D2/TIM3 CH4/ADC12 INP5</text>
<text x="161.6" y="113.7">PB13/OTG HS ULPI D6/FDCAN2 TX/UART5 TX</text>
<text x="84.2" y="118.2">PC8/SDMMC1 D0/UART5 RTS</text>
<text x="84.2" y="119.8">PD2/SDMMC1 CMD/UART5 RX</text>
<text x="84.2" y="116.7">PD3/USART2 CTS</text>
<text x="84.2" y="115.2">PA5/OTG HS ULPI CK/ADC12 INP19/DAC2</text>
<text x="161.6" y="119.8">PC12/SDMMC1 CK/UART5 TX</text>
<text x="161.6" y="115.2">PD4/USART2 RTS</text>
<text x="161.6" y="116.7">PI9</text>
<text x="84.2" y="121.3">PC9/SDMMC1 D1/UART5 CTS</text>
<text x="84.2" y="122.8">PC11/SDMMC1 D3/USART3 RX</text>
<text x="84.2" y="125.8">PI6/TIM8 CH2</text>
<text x="161.6" y="122.8">PI7/TIM8 CH3</text>
<text x="161.6" y="121.3">PC10/SDMMC1 D2/USART3 TX</text>
<text x="161.6" y="125.8">PE3/LDR</text>
<text x="161.6" y="124.3">PC13/WKUP2</text>
<text x="84.2" y="131.8">PC7/USART6 RX/I2S3 MCK/TIM3 CH2</text>
<text x="84.2" y="128.9">PI8</text>
<text x="84.2" y="127.4">PD7/MOD</text>
<text x="84.2" y="130.4">PG12</text>
<text x="161.6" y="128.9">PJ13</text>
<text x="161.6" y="130.4">PC6/USART6 TX/TIM3 CH1</text>
<text x="161.6" y="127.4">PI11</text>
<text x="84.2" y="133.4">PI13/LCD VSYNC</text>
<text x="84.2" y="134.9">PI14/LCD CLK</text>
<text x="84.2" y="136.4">PJ0</text>
<text x="84.2" y="137.9">PJ7</text>
<text x="161.6" y="134.9">PK7/LCD DE</text>
<text x="161.6" y="133.4">PI12/LCD HSYNC</text>
<text x="161.6" y="136.4">PJ1</text>
<text x="161.6" y="137.9">PJ14</text>
<text x="84.2" y="141">PK3/LCD B4</text>
<text x="84.2" y="142.5">PK5/LCD B6</text>
<text x="161.6" y="139.5">PJ15/LCD B3</text>
<text x="161.6" y="141">PK4/LCD B5</text>
<text x="161.6" y="142.5">PK6/LCD B7</text>
<text x="84.2" y="147.1">PI15/LCD G2</text>
<text x="84.2" y="144">PC2/ADC123 INP12</text>
<text x="84.2" y="145.5">PA3/OTG HS ULPI D0/TIM2 CH4/ADC12 INP15</text>
<text x="84.2" y="148.6">PH15/LCD G4</text>
<text x="161.6" y="147.1">PJ12/LCD G3</text>
<text x="161.6" y="148.6">PH4/LCD G5/ADC3 INP15</text>
<text x="161.6" y="144">PC3/ADC12 INP13</text>
<text x="84.2" y="154.7">PJ2/LCD R3</text>
<text x="84.2" y="150.1">PK1/LCD G6/TIM1 CH1</text>
<text x="84.2" y="151.6">PJ9/UART8 RX/TIM1 CH3</text>
<text x="161.6" y="154.7">PJ3/LCD R4</text>
<text x="161.6" y="151.6">PJ6/LCD R7</text>
<text x="161.6" y="153.2">PK2/LCD G7</text>
<text x="161.6" y="150.1">PG7</text>
<text x="84.2" y="156.2">PJ4/LCD R5</text>
<text x="84.2" y="157.6">PI1/SPI2 SCK</text>
<text x="161.6" y="156.2">PJ5/LCD R6</text>
<text x="161.6" y="157.6">PI2/SPI2 MISO/TIM8 CH4</text>
<text x="161.6" y="159.2">PI3/SPI2 MOSI</text>
<text x="78" y="164.3">VBAT</text>
<text x="84.2" y="166.8">RESET</text>
<text x="161.6" y="166.8">USBH_P</text>
<text x="161.6" y="162.2">USBH2_P</text>
<text x="161.6" y="163.7">USBH2_N</text>
<text x="84.2" y="169.8">BOOT0</text>
<text x="161.6" y="168.3">USBH_N</text>
<text x="161.6" y="172.9">USBC_N</text>
<text x="161.6" y="171.3">USBC_P</text>
<text x="84.2" y="175.9">PA13/JTMS/SWDIO</text>
<text x="84.2" y="174.4">PA14/JTCK/SWCLK</text>
<text x="161.6" y="175.9">PJ8/UART8 TX</text>
<text x="157" y="186.5">USBH2_P</text>
<text x="157" y="191">USBH2_N</text>
<text x="176.8" y="186.5">USBH_P</text>
<text x="176.8" y="191">USBH_N</text>
</g>
<g font-size="1.1" fill="#0000bf">
<text x="78.4" y="33.8">GND</text>
<text x="121.2" y="33.2">13</text>
<text x="124.7" y="33.8">GND</text>
<text x="78.4" y="44.5">GND</text>
<text x="121.2" y="43.9">27</text>
<text x="124.7" y="44.5">GND</text>
<text x="153.5" y="53.6">GND</text>
<text x="158.3" y="52.9">40</text>
<text x="192.3" y="53.6">GND</text>
<text x="78.4" y="56.7">GND</text>
<text x="121.2" y="56">41</text>
<text x="124.7" y="56.7">GND</text>
<text x="78.4" y="64.2">GND</text>
<text x="121.2" y="63.6">51</text>
<text x="124.7" y="64.2">GND</text>
<text x="78.4" y="74.8">GND</text>
<text x="121.2" y="74.3">65</text>
<text x="124.7" y="74.8">GND</text>
<text x="78.4" y="85.4">GND</text>
<text x="121.2" y="84.8">79</text>
<text x="124.7" y="85.4">GND</text>
<text x="78.4" y="97.6">GND</text>
<text x="121.2" y="97">95</text>
<text x="124.7" y="97.6">GND</text>
<text x="78.4" y="111.2">GND</text>
<text x="120.7" y="110.6">113</text>
<text x="124.7" y="111.2">GND</text>
<text x="78.4" y="124.9">GND</text>
<text x="120.6" y="124.3">131</text>
<text x="124.7" y="124.9">GND</text>
<text x="78.4" y="140">GND</text>
<text x="120.6" y="139.5">151</text>
<text x="124.7" y="140">GND</text>
<text x="78.4" y="153.7">GND</text>
<text x="120.6" y="153.2">169</text>
<text x="124.7" y="153.7">GND</text>
<text x="78.4" y="165.8">GND</text>
<text x="120.6" y="165.2">185</text>
<text x="124.7" y="165.8">GND</text>
<text x="153.5" y="165.8">GND</text>
<text x="158.3" y="165.2">186</text>
<text x="192.3" y="165.8">GND</text>
<text x="153.5" y="175">GND</text>
<text x="158.3" y="174.4">198</text>
<text x="192.3" y="175">GND</text>
</g>
<g font-size="1.1" fill="#e85dac">
<text x="150.1" y="38.4">Analog 3.3V</text>
<text x="158.3" y="37.8">20</text>
<text x="192.3" y="38.4">Analog 3.3V</text>
<text x="148.8" y="47.5">Analog VREF+</text>
<text x="158.3" y="46.9">32</text>
<text x="192.3" y="47.5">Analog VREF+</text>
</g>
<g font-size="1.1" fill="#bf0000">
<text x="153.8" y="59.6">3.3V</text>
<text x="158.3" y="59">46</text>
<text x="192.3" y="59.6">3.3V</text>
<text x="153.8" y="70.3">3.3V</text>
<text x="158.3" y="69.7">60</text>
<text x="192.3" y="70.3">3.3V</text>
<text x="153.8" y="79.4">3.3V</text>
<text x="158.3" y="78.7">72</text>
<text x="192.3" y="79.4">3.3V</text>
<text x="153.8" y="91.5">3.3V</text>
<text x="158.3" y="90.9">88</text>
<text x="192.3" y="91.5">3.3V</text>
<text x="153.8" y="105.2">3.3V</text>
<text x="158.3" y="104.6">106</text>
<text x="192.3" y="105.2">3.3V</text>
<text x="153.8" y="118.8">3.3V</text>
<text x="158.3" y="118.2">124</text>
<text x="192.3" y="118.8">3.3V</text>
<text x="158.3" y="131.8">142</text>
<text x="153.8" y="132.5">3.3V</text>
<text x="192.3" y="132.5">3.3V</text>
<text x="153.8" y="146.1">3.3V</text>
<text x="158.3" y="145.5">160</text>
<text x="192.3" y="146.1">3.3V</text>
<text x="153.8" y="161.4">3.3V</text>
<text x="158.3" y="160.7">180</text>
<text x="192.3" y="161.4">3.3V</text>
<text x="153.8" y="170.4">3.3V</text>
<text x="158.3" y="169.8">192</text>
<text x="192.3" y="170.4">3.3V</text>
</g>
</svg>
